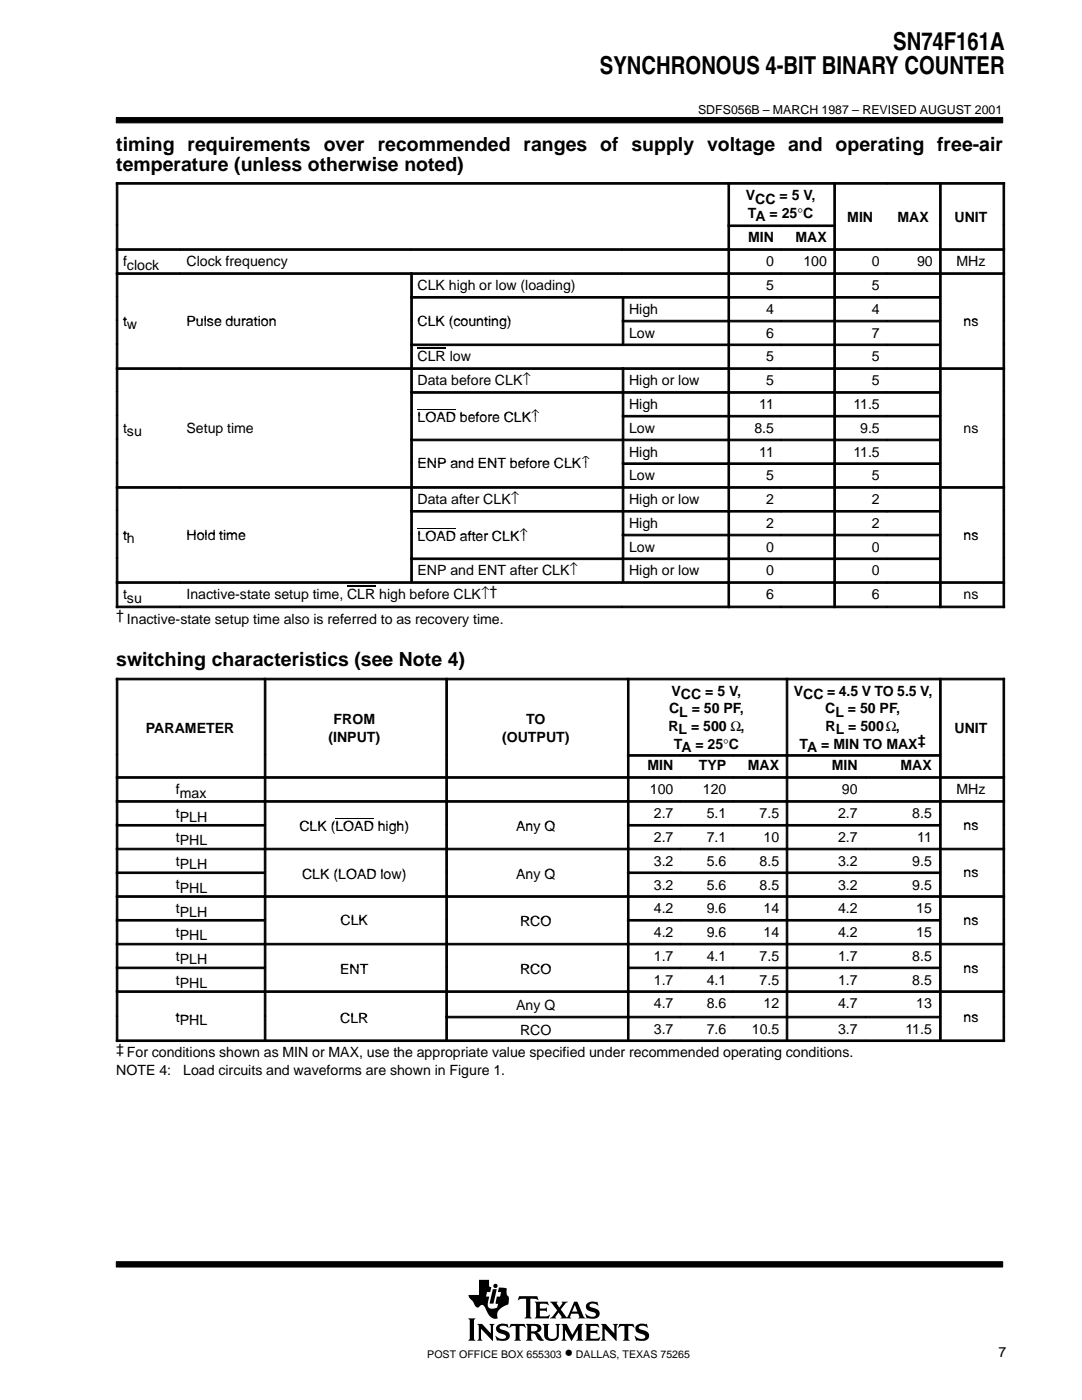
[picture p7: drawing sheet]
<svg xmlns="http://www.w3.org/2000/svg" width="216mm" height="279mm" viewBox="0 0 216 279" stroke-linecap="round" stroke-linejoin="round" font-family="sans-serif">
<g fill="#000" stroke="#000" stroke-width=".2">
<path d="M23.2 23.5h176.9v1h-176.9z" fill-rule="evenodd"/>
<path d="M23.2 251.8h176.9v1.1h-176.9z" fill-rule="evenodd"/>
</g>
<g fill="#000">
<path d="M98.3 257.3h.8l-.6 2.9h-.8z"/>
<path d="M93.4 263.1h1.5l-.3 .4v3.7l.3 .4h-1.5l.3-.4v-3.7z" fill-rule="evenodd"/>
<path d="M95.2 264.2h1l1.7 1.9v-1.5l-.3-.4h1.1l-.3 .4v3l-2.4-2.4v2l.3 .4h-1.1l.3-.6v-2.3z" fill-rule="evenodd"/>
<path d="M95.6 255.4h2v1.3l.4 .2-.2 1h-.6l-.2 .9h.6l-.3 1.2 .1 .7a.9 .9 0 0 0 1.2 .4l.6-.1 .2-.8-.5-.1 .2-1.3h.7l.2-.9h-.7l.3-1 1.5 .2v1.1l.2 .4 .2 .2v.7a.81 .81 0 0 1-.6 1 2.73 2.73 0 0 0-1.7 1.7l.1 .9h-.1a1.81 1.81 0 0 1-2.1-1.5l-.3-.6a.7 .7 0 0 0-.6-.6 .7 .7 0 0 0-.7 .5 1.12 1.12 0 0 1-1.1-1l-.7-.8-.2-.7h2.1z" fill-rule="evenodd"/>
<path d="M99.2 264.6a1.71 1.71 0 0 1 1.7-.4l.2 .1 .1-.1 .3 .8-.6-.3-.8-.1a.41 .41 0 0 0-.4 .5 .41 .41 0 0 0 .5 .3 1.29 1.29 0 0 1 1.5 1.4 1.08 1.08 0 0 1-1.2 .8l-1.1-.1-.2 .1-.4-1 .8 .5 .5 .1 .6-.1 .3-.2a.72 .72 0 0 0-.9-.7 .99 .99 0 0 1-1-.5 .99 .99 0 0 1 .1-1.1z" fill-rule="evenodd"/>
<path d="M101.9 264.2h2.8l.2 .8-.7-.4h-.4l-.1 .2v2.4l.3 .4h-1.4l.3-.4v-2.4l-.1-.2h-.5l-.7 .4z" fill-rule="evenodd"/>
<path d="M103.6 258.7h3.6l.2 .8-.4-.3-1.2 .1v3.5l.3 .3h-1.4l.2-.2 .1-.3v-3.2l-.1-.2h-.8l-.7 .3z" fill-rule="evenodd"/>
<path d="M104.9 264.2h1.9a.9 .9 0 0 1 1 .4 .9 .9 0 0 1 0 1.1l-.7 .2 .5 .4 .9 1.2a1.2 1.2 0 0 1-1.6-1l-.3-.3-.6-.1v1l.3 .5h-1.4l.3-.6v-2.3z" fill-rule="evenodd"/>
<path d="M106.7 259.8h2.6l.1 .7-.5-.3-1.2 .1v.8h1.1l.3-.2v.9l-.4-.2h-1v1l.2 .1h1.2l.5-.3h.1l-.2 .7h-2.8l.3-.5v-2.3z" fill-rule="evenodd"/>
<path d="M108.3 264.2h1.3l-.3 .4v2a.65 .65 0 0 0 .7 .6h.6l.4-.4 .1-2.1-.3-.5h1l-.3 .4v1.8a1.54 1.54 0 0 1-2.4 1l-.5-.7v-2.1z" fill-rule="evenodd"/>
<path d="M112 264.2h1.1l1.1 2.2 1.2-2.2h1l-.3 .4v2.6l.3 .4h-1.4l.3-.4v-1.8l-1.3 2.2-1.3-2.2v1.7l.4 .5h-1.1l.3-.6v-2.3z" fill-rule="evenodd"/>
<path d="M109.7 259.8h1.6l-.2 .3 .5 .8 .6-.8-.1-.3h1.2l-.4 .3-1 1.2 1.2 1.6 1.5-3.1h.6l1.2 2.9 .4 .4-1.4-.1a.22 .22 0 0 0 .2-.1 .22 .22 0 0 0 0-.3l-.2-.4h-1.4l-.2 .7 .2 .2h-2.2l.2-.3-.5-.9-.7 .9 .2 .3h-1.3l.6-.4 .9-1.2z" fill-rule="evenodd"/>
<path d="M117.1 260.2a2.08 2.08 0 0 1 1.9-.3l.2-.2 .1 .9a1.22 1.22 0 0 0-1.7-.1 .82 .82 0 0 0 .9 .6 1.06 1.06 0 0 1 1.2 1.1 1.06 1.06 0 0 1-1.2 1l-1.2-.1-.2 .1-.3-1 .8 .5 .8 .1a.46 .46 0 0 0 .5-.5 .46 .46 0 0 0-.5-.4l-.2-.1a1.11 1.11 0 0 1-1.2-1.5z" fill-rule="evenodd"/>
<path d="M116.7 264.2h2.6l.2 .8-.6-.4-1.1 .1v.9h1.1l.3-.2v.9l-.4-.3h-1v1.1l1.3 .1 .7-.4-.3 .8h-2.8l.3-.4v-2.6z" fill-rule="evenodd"/>
<path d="M119.9 264.2h1l1.7 1.9v-1.5l-.3-.4h1l-.3 .4v3l-2.3-2.4v2l.3 .4h-1.1l.3-.4v-2.6z" fill-rule="evenodd"/>
<path d="M123.6 264.2h2.8l.2 .8-.6-.4h-.5l-.1 .2v2.4l.3 .4h-1.4l.3-.4v-2.4l-.1-.2h-.5l-.7 .4z" fill-rule="evenodd"/>
<path d="M127 264.6a1.74 1.74 0 0 1 1.6-.4l.3 .1 .1-.1 .3 .8h-.1a1.2 1.2 0 0 0-1.7-.1 1.47 1.47 0 0 0 1.3 .7 1.03 1.03 0 0 1 .7 1.2 1.03 1.03 0 0 1-1.2 .8l-1.1-.1-.2 .1-.4-1 .9 .5 .9 .1a.45 .45 0 0 0 .4-.6 .45 .45 0 0 0-.6-.3l-.2-.1a1.11 1.11 0 0 1-1.2-1.4z" fill-rule="evenodd"/>
<circle cx="98.9" cy="256.6" r=".43"/>
</g>
<g fill="#fff">
<path d="M114.7 260.4l.5 1.4h-1z"/>
<path d="M106 264.7l.6-.1a.56 .56 0 0 1 .6 .5 .56 .56 0 0 1-.6 .6h-.6z" fill-rule="evenodd"/>
</g>
<g fill="#000" stroke="#000" stroke-width=".2">
<path d="M23.2 36.4h.3v8.5h-.3z" fill-rule="evenodd"/>
<path d="M23.2 36.4h122v.4h-122z" fill-rule="evenodd"/>
<path d="M145.3 36.4h.3v8.5h-.3z" fill-rule="evenodd"/>
<path d="M145.3 36.4h21.1v.4h-21.1z" fill-rule="evenodd"/>
<path d="M166.4 36.4h.3v8.5h-.3z" fill-rule="evenodd"/>
<path d="M166.4 36.4h10.5v.4h-10.5z" fill-rule="evenodd"/>
<path d="M176.9 36.4h10.6v.4h-10.6z" fill-rule="evenodd"/>
<path d="M187.5 36.4h.3v8.5h-.3z" fill-rule="evenodd"/>
<path d="M187.5 36.4h13v.4h-13z" fill-rule="evenodd"/>
<path d="M200.1 36.4h.4v8.5h-.4z" fill-rule="evenodd"/>
<path d="M23.2 44.9h.3v4.7h-.3z" fill-rule="evenodd"/>
<path d="M23.2 49.6h.3v4.8h-.3z" fill-rule="evenodd"/>
<path d="M23.2 49.6h12.6v.4h-12.6z" fill-rule="evenodd"/>
<path d="M23.2 54.4h.3v4.8h-.3z" fill-rule="evenodd"/>
<path d="M23.2 54.4h12.6v.4h-12.6z" fill-rule="evenodd"/>
<path d="M23.2 59.2h.3v4.7h-.3z" fill-rule="evenodd"/>
<path d="M35.9 49.6h46v.4h-46z" fill-rule="evenodd"/>
<path d="M35.9 54.4h46v.4h-46z" fill-rule="evenodd"/>
<path d="M82 49.6h42.1v.4h-42.1z" fill-rule="evenodd"/>
<path d="M82 54.4h.3v4.8h-.3z" fill-rule="evenodd"/>
<path d="M82 54.4h42.1v.4h-42.1z" fill-rule="evenodd"/>
<path d="M82 59.2h.3v4.7h-.3z" fill-rule="evenodd"/>
<path d="M82 59.2h42.1v.3h-42.1z" fill-rule="evenodd"/>
<path d="M124.2 49.6h21v.4h-21z" fill-rule="evenodd"/>
<path d="M124.2 54.4h21v.4h-21z" fill-rule="evenodd"/>
<path d="M124.2 59.2h.3v4.7h-.3z" fill-rule="evenodd"/>
<path d="M124.2 59.2h21v.3h-21z" fill-rule="evenodd"/>
<path d="M145.3 44.9h.3v4.7h-.3z" fill-rule="evenodd"/>
<path d="M145.3 44.9h10.5v.3h-10.5z" fill-rule="evenodd"/>
<path d="M145.3 49.6h.3v4.8h-.3z" fill-rule="evenodd"/>
<path d="M145.3 49.6h10.5v.4h-10.5z" fill-rule="evenodd"/>
<path d="M145.3 54.4h.3v4.8h-.3z" fill-rule="evenodd"/>
<path d="M145.3 54.4h10.5v.4h-10.5z" fill-rule="evenodd"/>
<path d="M145.3 59.2h.3v4.7h-.3z" fill-rule="evenodd"/>
<path d="M145.3 59.2h10.5v.3h-10.5z" fill-rule="evenodd"/>
<path d="M155.8 44.9h10.6v.3h-10.6z" fill-rule="evenodd"/>
<path d="M155.8 49.6h10.6v.4h-10.6z" fill-rule="evenodd"/>
<path d="M155.8 54.4h10.6v.4h-10.6z" fill-rule="evenodd"/>
<path d="M155.8 59.2h10.6v.3h-10.6z" fill-rule="evenodd"/>
<path d="M166.4 44.9h.3v4.7h-.3z" fill-rule="evenodd"/>
<path d="M166.4 49.6h.3v4.8h-.3z" fill-rule="evenodd"/>
<path d="M166.4 49.6h10.5v.4h-10.5z" fill-rule="evenodd"/>
<path d="M166.4 54.4h.3v4.8h-.3z" fill-rule="evenodd"/>
<path d="M166.4 54.4h10.5v.4h-10.5z" fill-rule="evenodd"/>
<path d="M166.4 59.2h.3v4.7h-.3z" fill-rule="evenodd"/>
<path d="M166.4 59.2h10.5v.3h-10.5z" fill-rule="evenodd"/>
<path d="M176.9 49.6h10.6v.4h-10.6z" fill-rule="evenodd"/>
<path d="M176.9 54.4h10.6v.4h-10.6z" fill-rule="evenodd"/>
<path d="M176.9 59.2h10.6v.3h-10.6z" fill-rule="evenodd"/>
<path d="M187.5 44.9h.3v4.7h-.3z" fill-rule="evenodd"/>
<path d="M187.5 49.6h.3v4.8h-.3z" fill-rule="evenodd"/>
<path d="M187.5 49.6h13v.4h-13z" fill-rule="evenodd"/>
<path d="M187.5 54.4h.3v4.8h-.3z" fill-rule="evenodd"/>
<path d="M187.5 54.4h13v.4h-13z" fill-rule="evenodd"/>
<path d="M187.5 59.2h.3v4.7h-.3z" fill-rule="evenodd"/>
<path d="M200.1 44.9h.4v4.7h-.4z" fill-rule="evenodd"/>
<path d="M200.1 49.6h.4v4.8h-.4z" fill-rule="evenodd"/>
<path d="M200.1 54.4h.4v4.8h-.4z" fill-rule="evenodd"/>
<path d="M200.1 59.2h.4v4.7h-.4z" fill-rule="evenodd"/>
<path d="M23.2 63.9h.3v4.7h-.3z" fill-rule="evenodd"/>
<path d="M23.2 68.7h.3v4.7h-.3z" fill-rule="evenodd"/>
<path d="M23.2 73.4h.3v4.7h-.3z" fill-rule="evenodd"/>
<path d="M23.2 73.4h12.6v.3h-12.6z" fill-rule="evenodd"/>
<path d="M23.2 78.2h.3v4.7h-.3z" fill-rule="evenodd"/>
<path d="M35.9 73.4h46v.3h-46z" fill-rule="evenodd"/>
<path d="M82 63.9h.3v4.7h-.3z" fill-rule="evenodd"/>
<path d="M82 68.7h.3v4.7h-.3z" fill-rule="evenodd"/>
<path d="M82 68.7h42.1v.3h-42.1z" fill-rule="evenodd"/>
<path d="M82 73.4h.3v4.7h-.3z" fill-rule="evenodd"/>
<path d="M82 73.4h42.1v.3h-42.1z" fill-rule="evenodd"/>
<path d="M82 78.2h.3v4.7h-.3z" fill-rule="evenodd"/>
<path d="M82 78.2h42.1v.3h-42.1z" fill-rule="evenodd"/>
<path d="M124.2 63.9h.3v4.7h-.3z" fill-rule="evenodd"/>
<path d="M124.2 63.9h21v.3h-21z" fill-rule="evenodd"/>
<path d="M124.2 68.7h21v.3h-21z" fill-rule="evenodd"/>
<path d="M124.2 73.4h.3v4.7h-.3z" fill-rule="evenodd"/>
<path d="M124.2 73.4h21v.3h-21z" fill-rule="evenodd"/>
<path d="M124.2 78.2h.3v4.7h-.3z" fill-rule="evenodd"/>
<path d="M124.2 78.2h21v.3h-21z" fill-rule="evenodd"/>
<path d="M145.3 63.9h.3v4.7h-.3z" fill-rule="evenodd"/>
<path d="M145.3 63.9h10.5v.3h-10.5z" fill-rule="evenodd"/>
<path d="M145.3 68.7h.3v4.7h-.3z" fill-rule="evenodd"/>
<path d="M145.3 68.7h10.5v.3h-10.5z" fill-rule="evenodd"/>
<path d="M145.3 73.4h.3v4.7h-.3z" fill-rule="evenodd"/>
<path d="M145.3 73.4h10.5v.3h-10.5z" fill-rule="evenodd"/>
<path d="M145.3 78.2h.3v4.7h-.3z" fill-rule="evenodd"/>
<path d="M145.3 78.2h10.5v.3h-10.5z" fill-rule="evenodd"/>
<path d="M155.8 63.9h10.6v.3h-10.6z" fill-rule="evenodd"/>
<path d="M155.8 68.7h10.6v.3h-10.6z" fill-rule="evenodd"/>
<path d="M155.8 73.4h10.6v.3h-10.6z" fill-rule="evenodd"/>
<path d="M155.8 78.2h10.6v.3h-10.6z" fill-rule="evenodd"/>
<path d="M166.4 63.9h.3v4.7h-.3z" fill-rule="evenodd"/>
<path d="M166.4 63.9h10.5v.3h-10.5z" fill-rule="evenodd"/>
<path d="M166.4 68.7h.3v4.7h-.3z" fill-rule="evenodd"/>
<path d="M166.4 68.7h10.5v.3h-10.5z" fill-rule="evenodd"/>
<path d="M166.4 73.4h.3v4.7h-.3z" fill-rule="evenodd"/>
<path d="M166.4 73.4h10.5v.3h-10.5z" fill-rule="evenodd"/>
<path d="M166.4 78.2h.3v4.7h-.3z" fill-rule="evenodd"/>
<path d="M166.4 78.2h10.5v.3h-10.5z" fill-rule="evenodd"/>
<path d="M176.9 63.9h10.6v.3h-10.6z" fill-rule="evenodd"/>
<path d="M176.9 68.7h10.6v.3h-10.6z" fill-rule="evenodd"/>
<path d="M176.9 73.4h10.6v.3h-10.6z" fill-rule="evenodd"/>
<path d="M176.9 78.2h10.6v.3h-10.6z" fill-rule="evenodd"/>
<path d="M187.5 63.9h.3v4.7h-.3z" fill-rule="evenodd"/>
<path d="M187.5 68.7h.3v4.7h-.3z" fill-rule="evenodd"/>
<path d="M187.5 73.4h.3v4.7h-.3z" fill-rule="evenodd"/>
<path d="M187.5 73.4h13v.3h-13z" fill-rule="evenodd"/>
<path d="M187.5 78.2h.3v4.7h-.3z" fill-rule="evenodd"/>
<path d="M200.1 63.9h.4v4.7h-.4z" fill-rule="evenodd"/>
<path d="M200.1 68.7h.4v4.7h-.4z" fill-rule="evenodd"/>
<path d="M200.1 73.4h.4v4.7h-.4z" fill-rule="evenodd"/>
<path d="M200.1 78.2h.4v4.7h-.4z" fill-rule="evenodd"/>
<path d="M23.2 82.9h.3v4.7h-.3z" fill-rule="evenodd"/>
<path d="M23.2 87.6h.3v4.8h-.3z" fill-rule="evenodd"/>
<path d="M23.2 92.4h.3v4.7h-.3z" fill-rule="evenodd"/>
<path d="M23.2 97.1h.3v4.8h-.3z" fill-rule="evenodd"/>
<path d="M23.2 97.1h12.6v.3h-12.6z" fill-rule="evenodd"/>
<path d="M35.9 97.1h46v.3h-46z" fill-rule="evenodd"/>
<path d="M82 82.9h.3v4.7h-.3z" fill-rule="evenodd"/>
<path d="M82 87.6h.3v4.8h-.3z" fill-rule="evenodd"/>
<path d="M82 87.6h42.1v.4h-42.1z" fill-rule="evenodd"/>
<path d="M82 92.4h.3v4.7h-.3z" fill-rule="evenodd"/>
<path d="M82 97.1h.3v4.8h-.3z" fill-rule="evenodd"/>
<path d="M82 97.1h42.1v.3h-42.1z" fill-rule="evenodd"/>
<path d="M124.2 82.9h.3v4.7h-.3z" fill-rule="evenodd"/>
<path d="M124.2 82.9h21v.3h-21z" fill-rule="evenodd"/>
<path d="M124.2 87.6h.3v4.8h-.3z" fill-rule="evenodd"/>
<path d="M124.2 87.6h21v.4h-21z" fill-rule="evenodd"/>
<path d="M124.2 92.4h.3v4.7h-.3z" fill-rule="evenodd"/>
<path d="M124.2 92.4h21v.3h-21z" fill-rule="evenodd"/>
<path d="M124.2 97.1h.3v4.8h-.3z" fill-rule="evenodd"/>
<path d="M124.2 97.1h21v.3h-21z" fill-rule="evenodd"/>
<path d="M145.3 82.9h.3v4.7h-.3z" fill-rule="evenodd"/>
<path d="M145.3 82.9h10.5v.3h-10.5z" fill-rule="evenodd"/>
<path d="M145.3 87.6h.3v4.8h-.3z" fill-rule="evenodd"/>
<path d="M145.3 87.6h10.5v.4h-10.5z" fill-rule="evenodd"/>
<path d="M145.3 92.4h.3v4.7h-.3z" fill-rule="evenodd"/>
<path d="M145.3 92.4h10.5v.3h-10.5z" fill-rule="evenodd"/>
<path d="M145.3 97.1h.3v4.8h-.3z" fill-rule="evenodd"/>
<path d="M145.3 97.1h10.5v.3h-10.5z" fill-rule="evenodd"/>
<path d="M155.8 82.9h10.6v.3h-10.6z" fill-rule="evenodd"/>
<path d="M155.8 87.6h10.6v.4h-10.6z" fill-rule="evenodd"/>
<path d="M155.8 92.4h10.6v.3h-10.6z" fill-rule="evenodd"/>
<path d="M155.8 97.1h10.6v.3h-10.6z" fill-rule="evenodd"/>
<path d="M166.4 82.9h.3v4.7h-.3z" fill-rule="evenodd"/>
<path d="M166.4 82.9h10.5v.3h-10.5z" fill-rule="evenodd"/>
<path d="M166.4 87.6h.3v4.8h-.3z" fill-rule="evenodd"/>
<path d="M166.4 87.6h10.5v.4h-10.5z" fill-rule="evenodd"/>
<path d="M166.4 92.4h.3v4.7h-.3z" fill-rule="evenodd"/>
<path d="M166.4 92.4h10.5v.3h-10.5z" fill-rule="evenodd"/>
<path d="M166.4 97.1h.3v4.8h-.3z" fill-rule="evenodd"/>
<path d="M166.4 97.1h10.5v.3h-10.5z" fill-rule="evenodd"/>
<path d="M176.9 82.9h10.6v.3h-10.6z" fill-rule="evenodd"/>
<path d="M176.9 87.6h10.6v.4h-10.6z" fill-rule="evenodd"/>
<path d="M176.9 92.4h10.6v.3h-10.6z" fill-rule="evenodd"/>
<path d="M176.9 97.1h10.6v.3h-10.6z" fill-rule="evenodd"/>
<path d="M187.5 82.9h.3v4.7h-.3z" fill-rule="evenodd"/>
<path d="M187.5 87.6h.3v4.8h-.3z" fill-rule="evenodd"/>
<path d="M187.5 92.4h.3v4.7h-.3z" fill-rule="evenodd"/>
<path d="M187.5 97.1h.3v4.8h-.3z" fill-rule="evenodd"/>
<path d="M187.5 97.1h13v.3h-13z" fill-rule="evenodd"/>
<path d="M200.1 82.9h.4v4.7h-.4z" fill-rule="evenodd"/>
<path d="M200.1 87.6h.4v4.8h-.4z" fill-rule="evenodd"/>
<path d="M200.1 92.4h.4v4.7h-.4z" fill-rule="evenodd"/>
<path d="M200.1 97.1h.4v4.8h-.4z" fill-rule="evenodd"/>
<path d="M23.2 101.9h.3v4.7h-.3z" fill-rule="evenodd"/>
<path d="M23.2 106.6h.3v4.7h-.3z" fill-rule="evenodd"/>
<path d="M23.2 111.4h.3v4.7h-.3z" fill-rule="evenodd"/>
<path d="M23.2 116.1h.3v5.2h-.3z" fill-rule="evenodd"/>
<path d="M23.2 116.1h12.6v.3h-12.6z" fill-rule="evenodd"/>
<path d="M35.9 116.1h88.2v.3h-88.2z" fill-rule="evenodd"/>
<path d="M82 101.9h.3v4.7h-.3z" fill-rule="evenodd"/>
<path d="M82 101.9h42.1v.3h-42.1z" fill-rule="evenodd"/>
<path d="M82 106.6h.3v4.7h-.3z" fill-rule="evenodd"/>
<path d="M82 111.4h.3v4.7h-.3z" fill-rule="evenodd"/>
<path d="M82 111.4h42.1v.3h-42.1z" fill-rule="evenodd"/>
<path d="M124.2 101.9h.3v4.7h-.3z" fill-rule="evenodd"/>
<path d="M124.2 101.9h21v.3h-21z" fill-rule="evenodd"/>
<path d="M124.2 106.6h.3v4.7h-.3z" fill-rule="evenodd"/>
<path d="M124.2 106.6h21v.3h-21z" fill-rule="evenodd"/>
<path d="M124.2 111.4h.3v4.7h-.3z" fill-rule="evenodd"/>
<path d="M124.2 111.4h21v.3h-21z" fill-rule="evenodd"/>
<path d="M124.2 116.1h21v.3h-21z" fill-rule="evenodd"/>
<path d="M145.3 101.9h.3v4.7h-.3z" fill-rule="evenodd"/>
<path d="M145.3 101.9h10.5v.3h-10.5z" fill-rule="evenodd"/>
<path d="M145.3 106.6h.3v4.7h-.3z" fill-rule="evenodd"/>
<path d="M145.3 106.6h10.5v.3h-10.5z" fill-rule="evenodd"/>
<path d="M145.3 111.4h.3v4.7h-.3z" fill-rule="evenodd"/>
<path d="M145.3 111.4h10.5v.3h-10.5z" fill-rule="evenodd"/>
<path d="M145.3 116.1h.3v5.2h-.3z" fill-rule="evenodd"/>
<path d="M145.3 116.1h10.5v.3h-10.5z" fill-rule="evenodd"/>
<path d="M155.8 101.9h10.6v.3h-10.6z" fill-rule="evenodd"/>
<path d="M155.8 106.6h10.6v.3h-10.6z" fill-rule="evenodd"/>
<path d="M155.8 111.4h10.6v.3h-10.6z" fill-rule="evenodd"/>
<path d="M155.8 116.1h10.6v.3h-10.6z" fill-rule="evenodd"/>
<path d="M166.4 101.9h.3v4.7h-.3z" fill-rule="evenodd"/>
<path d="M166.4 101.9h10.5v.3h-10.5z" fill-rule="evenodd"/>
<path d="M166.4 106.6h.3v4.7h-.3z" fill-rule="evenodd"/>
<path d="M166.4 106.6h10.5v.3h-10.5z" fill-rule="evenodd"/>
<path d="M166.4 111.4h.3v4.7h-.3z" fill-rule="evenodd"/>
<path d="M166.4 111.4h10.5v.3h-10.5z" fill-rule="evenodd"/>
<path d="M166.4 116.1h.3v5.2h-.3z" fill-rule="evenodd"/>
<path d="M166.4 116.1h10.5v.3h-10.5z" fill-rule="evenodd"/>
<path d="M176.9 101.9h10.6v.3h-10.6z" fill-rule="evenodd"/>
<path d="M176.9 106.6h10.6v.3h-10.6z" fill-rule="evenodd"/>
<path d="M176.9 111.4h10.6v.3h-10.6z" fill-rule="evenodd"/>
<path d="M176.9 116.1h10.6v.3h-10.6z" fill-rule="evenodd"/>
<path d="M187.5 101.9h.3v4.7h-.3z" fill-rule="evenodd"/>
<path d="M187.5 106.6h.3v4.7h-.3z" fill-rule="evenodd"/>
<path d="M187.5 111.4h.3v4.7h-.3z" fill-rule="evenodd"/>
<path d="M187.5 116.1h.3v5.2h-.3z" fill-rule="evenodd"/>
<path d="M187.5 116.1h13v.3h-13z" fill-rule="evenodd"/>
<path d="M200.1 101.9h.4v4.7h-.4z" fill-rule="evenodd"/>
<path d="M200.1 106.6h.4v4.7h-.4z" fill-rule="evenodd"/>
<path d="M200.1 111.4h.4v4.7h-.4z" fill-rule="evenodd"/>
<path d="M200.1 116.1h.4v5.2h-.4z" fill-rule="evenodd"/>
<path d="M23.2 121h12.6v.3h-12.6z" fill-rule="evenodd"/>
<path d="M23.2 135.4h.3v15.2h-.3z" fill-rule="evenodd"/>
<path d="M23.2 135.4h29.5v.3h-29.5z" fill-rule="evenodd"/>
<path d="M35.9 121h88.2v.3h-88.2z" fill-rule="evenodd"/>
<path d="M52.7 135.4h.4v15.2h-.4z" fill-rule="evenodd"/>
<path d="M52.7 135.4h36.2v.3h-36.2z" fill-rule="evenodd"/>
<path d="M89 135.4h.3v15.2h-.3z" fill-rule="evenodd"/>
<path d="M89 135.4h36.2v.3h-36.2z" fill-rule="evenodd"/>
<path d="M124.2 121h21v.3h-21z" fill-rule="evenodd"/>
<path d="M125.2 135.4h.3v15.2h-.3z" fill-rule="evenodd"/>
<path d="M125.2 135.4h31.7v.3h-31.7z" fill-rule="evenodd"/>
<path d="M145.3 121h10.5v.3h-10.5z" fill-rule="evenodd"/>
<path d="M155.8 121h10.6v.3h-10.6z" fill-rule="evenodd"/>
<path d="M156.9 135.4h.3v15.2h-.3z" fill-rule="evenodd"/>
<path d="M156.9 135.4h30.6v.3h-30.6z" fill-rule="evenodd"/>
<path d="M166.4 121h10.5v.3h-10.5z" fill-rule="evenodd"/>
<path d="M176.9 121h10.6v.3h-10.6z" fill-rule="evenodd"/>
<path d="M187.5 121h13v.3h-13z" fill-rule="evenodd"/>
<path d="M187.5 135.4h.3v15.2h-.3z" fill-rule="evenodd"/>
<path d="M187.5 135.4h13v.3h-13z" fill-rule="evenodd"/>
<path d="M200.1 135.4h.4v15.2h-.4z" fill-rule="evenodd"/>
<path d="M23.2 150.6h.3v4.4h-.3z" fill-rule="evenodd"/>
<path d="M23.2 155h.3v4.8h-.3z" fill-rule="evenodd"/>
<path d="M23.2 155h29.5v.3h-29.5z" fill-rule="evenodd"/>
<path d="M23.2 159.8h.3v4.7h-.3z" fill-rule="evenodd"/>
<path d="M23.2 159.8h29.5v.3h-29.5z" fill-rule="evenodd"/>
<path d="M52.7 150.6h.4v4.4h-.4z" fill-rule="evenodd"/>
<path d="M52.7 155h.4v4.8h-.4z" fill-rule="evenodd"/>
<path d="M52.7 155h36.2v.3h-36.2z" fill-rule="evenodd"/>
<path d="M52.7 159.8h.4v4.7h-.4z" fill-rule="evenodd"/>
<path d="M52.7 159.8h36.2v.3h-36.2z" fill-rule="evenodd"/>
<path d="M89 150.6h.3v4.4h-.3z" fill-rule="evenodd"/>
<path d="M89 155h.3v4.8h-.3z" fill-rule="evenodd"/>
<path d="M89 155h36.2v.3h-36.2z" fill-rule="evenodd"/>
<path d="M89 159.8h.3v4.7h-.3z" fill-rule="evenodd"/>
<path d="M89 159.8h36.2v.3h-36.2z" fill-rule="evenodd"/>
<path d="M125.2 150.6h.3v4.4h-.3z" fill-rule="evenodd"/>
<path d="M125.2 150.6h10.5v.3h-10.5z" fill-rule="evenodd"/>
<path d="M125.2 155h.3v4.8h-.3z" fill-rule="evenodd"/>
<path d="M125.2 155h10.5v.3h-10.5z" fill-rule="evenodd"/>
<path d="M125.2 159.8h.3v4.7h-.3z" fill-rule="evenodd"/>
<path d="M125.2 159.8h10.5v.3h-10.5z" fill-rule="evenodd"/>
<path d="M135.8 150.6h10.5v.3h-10.5z" fill-rule="evenodd"/>
<path d="M135.8 155h10.5v.3h-10.5z" fill-rule="evenodd"/>
<path d="M135.8 159.8h10.5v.3h-10.5z" fill-rule="evenodd"/>
<path d="M146.3 150.6h10.6v.3h-10.6z" fill-rule="evenodd"/>
<path d="M146.3 155h10.6v.3h-10.6z" fill-rule="evenodd"/>
<path d="M146.3 159.8h10.6v.3h-10.6z" fill-rule="evenodd"/>
<path d="M156.9 150.6h.3v4.4h-.3z" fill-rule="evenodd"/>
<path d="M156.9 150.6h15.8v.3h-15.8z" fill-rule="evenodd"/>
<path d="M156.9 155h.3v4.8h-.3z" fill-rule="evenodd"/>
<path d="M156.9 155h15.8v.3h-15.8z" fill-rule="evenodd"/>
<path d="M156.9 159.8h.3v4.7h-.3z" fill-rule="evenodd"/>
<path d="M156.9 159.8h15.8v.3h-15.8z" fill-rule="evenodd"/>
<path d="M172.7 150.6h14.8v.3h-14.8z" fill-rule="evenodd"/>
<path d="M172.7 155h14.8v.3h-14.8z" fill-rule="evenodd"/>
<path d="M172.7 159.8h14.8v.3h-14.8z" fill-rule="evenodd"/>
<path d="M187.5 150.6h.3v4.4h-.3z" fill-rule="evenodd"/>
<path d="M187.5 155h.3v4.8h-.3z" fill-rule="evenodd"/>
<path d="M187.5 155h13v.3h-13z" fill-rule="evenodd"/>
<path d="M187.5 159.8h.3v4.7h-.3z" fill-rule="evenodd"/>
<path d="M187.5 159.8h13v.3h-13z" fill-rule="evenodd"/>
<path d="M200.1 150.6h.4v4.4h-.4z" fill-rule="evenodd"/>
<path d="M200.1 155h.4v4.8h-.4z" fill-rule="evenodd"/>
<path d="M200.1 159.8h.4v4.7h-.4z" fill-rule="evenodd"/>
<path d="M23.2 164.5h.3v4.8h-.3z" fill-rule="evenodd"/>
<path d="M23.2 164.5h29.5v.4h-29.5z" fill-rule="evenodd"/>
<path d="M23.2 169.3h.3v4.7h-.3z" fill-rule="evenodd"/>
<path d="M23.2 169.3h29.5v.3h-29.5z" fill-rule="evenodd"/>
<path d="M23.2 174h.3v4.7h-.3z" fill-rule="evenodd"/>
<path d="M23.2 174h29.5v.3h-29.5z" fill-rule="evenodd"/>
<path d="M23.2 178.8h.3v4.7h-.3z" fill-rule="evenodd"/>
<path d="M23.2 178.8h29.5v.3h-29.5z" fill-rule="evenodd"/>
<path d="M52.7 164.5h.4v4.8h-.4z" fill-rule="evenodd"/>
<path d="M52.7 169.3h.4v4.7h-.4z" fill-rule="evenodd"/>
<path d="M52.7 169.3h36.2v.3h-36.2z" fill-rule="evenodd"/>
<path d="M52.7 174h.4v4.7h-.4z" fill-rule="evenodd"/>
<path d="M52.7 178.8h.4v4.7h-.4z" fill-rule="evenodd"/>
<path d="M52.7 178.8h36.2v.3h-36.2z" fill-rule="evenodd"/>
<path d="M89 164.5h.3v4.8h-.3z" fill-rule="evenodd"/>
<path d="M89 169.3h.3v4.7h-.3z" fill-rule="evenodd"/>
<path d="M89 169.3h36.2v.3h-36.2z" fill-rule="evenodd"/>
<path d="M89 174h.3v4.7h-.3z" fill-rule="evenodd"/>
<path d="M89 178.8h.3v4.7h-.3z" fill-rule="evenodd"/>
<path d="M89 178.8h36.2v.3h-36.2z" fill-rule="evenodd"/>
<path d="M125.2 164.5h.3v4.8h-.3z" fill-rule="evenodd"/>
<path d="M125.2 164.5h10.5v.4h-10.5z" fill-rule="evenodd"/>
<path d="M125.2 169.3h.3v4.7h-.3z" fill-rule="evenodd"/>
<path d="M125.2 169.3h10.5v.3h-10.5z" fill-rule="evenodd"/>
<path d="M125.2 174h.3v4.7h-.3z" fill-rule="evenodd"/>
<path d="M125.2 174h10.5v.3h-10.5z" fill-rule="evenodd"/>
<path d="M125.2 178.8h.3v4.7h-.3z" fill-rule="evenodd"/>
<path d="M125.2 178.8h10.5v.3h-10.5z" fill-rule="evenodd"/>
<path d="M135.8 164.5h10.5v.4h-10.5z" fill-rule="evenodd"/>
<path d="M135.8 169.3h10.5v.3h-10.5z" fill-rule="evenodd"/>
<path d="M135.8 174h10.5v.3h-10.5z" fill-rule="evenodd"/>
<path d="M135.8 178.8h10.5v.3h-10.5z" fill-rule="evenodd"/>
<path d="M146.3 164.5h10.6v.4h-10.6z" fill-rule="evenodd"/>
<path d="M146.3 169.3h10.6v.3h-10.6z" fill-rule="evenodd"/>
<path d="M146.3 174h10.6v.3h-10.6z" fill-rule="evenodd"/>
<path d="M146.3 178.8h10.6v.3h-10.6z" fill-rule="evenodd"/>
<path d="M156.9 164.5h.3v4.8h-.3z" fill-rule="evenodd"/>
<path d="M156.9 164.5h15.8v.4h-15.8z" fill-rule="evenodd"/>
<path d="M156.9 169.3h.3v4.7h-.3z" fill-rule="evenodd"/>
<path d="M156.9 169.3h15.8v.3h-15.8z" fill-rule="evenodd"/>
<path d="M156.9 174h.3v4.7h-.3z" fill-rule="evenodd"/>
<path d="M156.9 174h15.8v.3h-15.8z" fill-rule="evenodd"/>
<path d="M156.9 178.8h.3v4.7h-.3z" fill-rule="evenodd"/>
<path d="M156.9 178.8h15.8v.3h-15.8z" fill-rule="evenodd"/>
<path d="M172.7 164.5h14.8v.4h-14.8z" fill-rule="evenodd"/>
<path d="M172.7 169.3h14.8v.3h-14.8z" fill-rule="evenodd"/>
<path d="M172.7 174h14.8v.3h-14.8z" fill-rule="evenodd"/>
<path d="M172.7 178.8h14.8v.3h-14.8z" fill-rule="evenodd"/>
<path d="M187.5 164.5h.3v4.8h-.3z" fill-rule="evenodd"/>
<path d="M187.5 169.3h.3v4.7h-.3z" fill-rule="evenodd"/>
<path d="M187.5 169.3h13v.3h-13z" fill-rule="evenodd"/>
<path d="M187.5 174h.3v4.7h-.3z" fill-rule="evenodd"/>
<path d="M187.5 178.8h.3v4.7h-.3z" fill-rule="evenodd"/>
<path d="M187.5 178.8h13v.3h-13z" fill-rule="evenodd"/>
<path d="M200.1 164.5h.4v4.8h-.4z" fill-rule="evenodd"/>
<path d="M200.1 169.3h.4v4.7h-.4z" fill-rule="evenodd"/>
<path d="M200.1 174h.4v4.7h-.4z" fill-rule="evenodd"/>
<path d="M200.1 178.8h.4v4.7h-.4z" fill-rule="evenodd"/>
<path d="M23.2 183.5h.3v4.7h-.3z" fill-rule="evenodd"/>
<path d="M23.2 183.5h29.5v.3h-29.5z" fill-rule="evenodd"/>
<path d="M23.2 188.3h.3v4.7h-.3z" fill-rule="evenodd"/>
<path d="M23.2 188.3h29.5v.3h-29.5z" fill-rule="evenodd"/>
<path d="M23.2 193h.3v4.7h-.3z" fill-rule="evenodd"/>
<path d="M23.2 193h29.5v.3h-29.5z" fill-rule="evenodd"/>
<path d="M23.2 197.7h.3v5.1h-.3z" fill-rule="evenodd"/>
<path d="M23.2 197.7h29.5v.4h-29.5z" fill-rule="evenodd"/>
<path d="M52.7 183.5h.4v4.7h-.4z" fill-rule="evenodd"/>
<path d="M52.7 188.3h.4v4.7h-.4z" fill-rule="evenodd"/>
<path d="M52.7 188.3h36.2v.3h-36.2z" fill-rule="evenodd"/>
<path d="M52.7 193h.4v4.7h-.4z" fill-rule="evenodd"/>
<path d="M52.7 197.7h.4v5.1h-.4z" fill-rule="evenodd"/>
<path d="M52.7 197.7h36.2v.4h-36.2z" fill-rule="evenodd"/>
<path d="M89 183.5h.3v4.7h-.3z" fill-rule="evenodd"/>
<path d="M89 188.3h.3v4.7h-.3z" fill-rule="evenodd"/>
<path d="M89 188.3h36.2v.3h-36.2z" fill-rule="evenodd"/>
<path d="M89 193h.3v4.7h-.3z" fill-rule="evenodd"/>
<path d="M89 197.7h.3v5.1h-.3z" fill-rule="evenodd"/>
<path d="M89 197.7h36.2v.4h-36.2z" fill-rule="evenodd"/>
<path d="M125.2 183.5h.3v4.7h-.3z" fill-rule="evenodd"/>
<path d="M125.2 183.5h10.5v.3h-10.5z" fill-rule="evenodd"/>
<path d="M125.2 188.3h.3v4.7h-.3z" fill-rule="evenodd"/>
<path d="M125.2 188.3h10.5v.3h-10.5z" fill-rule="evenodd"/>
<path d="M125.2 193h.3v4.7h-.3z" fill-rule="evenodd"/>
<path d="M125.2 193h10.5v.3h-10.5z" fill-rule="evenodd"/>
<path d="M125.2 197.7h.3v5.1h-.3z" fill-rule="evenodd"/>
<path d="M125.2 197.7h10.5v.4h-10.5z" fill-rule="evenodd"/>
<path d="M135.8 183.5h10.5v.3h-10.5z" fill-rule="evenodd"/>
<path d="M135.8 188.3h10.5v.3h-10.5z" fill-rule="evenodd"/>
<path d="M135.8 193h10.5v.3h-10.5z" fill-rule="evenodd"/>
<path d="M135.8 197.7h10.5v.4h-10.5z" fill-rule="evenodd"/>
<path d="M146.3 183.5h10.6v.3h-10.6z" fill-rule="evenodd"/>
<path d="M146.3 188.3h10.6v.3h-10.6z" fill-rule="evenodd"/>
<path d="M146.3 193h10.6v.3h-10.6z" fill-rule="evenodd"/>
<path d="M146.3 197.7h10.6v.4h-10.6z" fill-rule="evenodd"/>
<path d="M156.9 183.5h.3v4.7h-.3z" fill-rule="evenodd"/>
<path d="M156.9 183.5h15.8v.3h-15.8z" fill-rule="evenodd"/>
<path d="M156.9 188.3h.3v4.7h-.3z" fill-rule="evenodd"/>
<path d="M156.9 188.3h15.8v.3h-15.8z" fill-rule="evenodd"/>
<path d="M156.9 193h.3v4.7h-.3z" fill-rule="evenodd"/>
<path d="M156.9 193h15.8v.3h-15.8z" fill-rule="evenodd"/>
<path d="M156.9 197.7h.3v5.1h-.3z" fill-rule="evenodd"/>
<path d="M156.9 197.7h15.8v.4h-15.8z" fill-rule="evenodd"/>
<path d="M172.7 183.5h14.8v.3h-14.8z" fill-rule="evenodd"/>
<path d="M172.7 188.3h14.8v.3h-14.8z" fill-rule="evenodd"/>
<path d="M172.7 193h14.8v.3h-14.8z" fill-rule="evenodd"/>
<path d="M172.7 197.7h14.8v.4h-14.8z" fill-rule="evenodd"/>
<path d="M187.5 183.5h.3v4.7h-.3z" fill-rule="evenodd"/>
<path d="M187.5 188.3h.3v4.7h-.3z" fill-rule="evenodd"/>
<path d="M187.5 188.3h13v.3h-13z" fill-rule="evenodd"/>
<path d="M187.5 193h.3v4.7h-.3z" fill-rule="evenodd"/>
<path d="M187.5 197.7h.3v5.1h-.3z" fill-rule="evenodd"/>
<path d="M187.5 197.7h13v.4h-13z" fill-rule="evenodd"/>
<path d="M200.1 183.5h.4v4.7h-.4z" fill-rule="evenodd"/>
<path d="M200.1 188.3h.4v4.7h-.4z" fill-rule="evenodd"/>
<path d="M200.1 193h.4v4.7h-.4z" fill-rule="evenodd"/>
<path d="M200.1 197.7h.4v5.1h-.4z" fill-rule="evenodd"/>
<path d="M23.2 202.8h.3v5.1h-.3z" fill-rule="evenodd"/>
<path d="M23.2 207.5h29.5v.4h-29.5z" fill-rule="evenodd"/>
<path d="M52.7 202.8h.4v5.1h-.4z" fill-rule="evenodd"/>
<path d="M52.7 207.5h36.2v.4h-36.2z" fill-rule="evenodd"/>
<path d="M89 202.8h.3v5.1h-.3z" fill-rule="evenodd"/>
<path d="M89 202.8h36.2v.3h-36.2z" fill-rule="evenodd"/>
<path d="M89 207.5h36.2v.4h-36.2z" fill-rule="evenodd"/>
<path d="M125.2 202.8h.3v5.1h-.3z" fill-rule="evenodd"/>
<path d="M125.2 202.8h10.5v.3h-10.5z" fill-rule="evenodd"/>
<path d="M125.2 207.5h10.5v.4h-10.5z" fill-rule="evenodd"/>
<path d="M135.8 202.8h10.5v.3h-10.5z" fill-rule="evenodd"/>
<path d="M135.8 207.5h10.5v.4h-10.5z" fill-rule="evenodd"/>
<path d="M146.3 202.8h10.6v.3h-10.6z" fill-rule="evenodd"/>
<path d="M146.3 207.5h10.6v.4h-10.6z" fill-rule="evenodd"/>
<path d="M156.9 202.8h.3v5.1h-.3z" fill-rule="evenodd"/>
<path d="M156.9 202.8h15.8v.3h-15.8z" fill-rule="evenodd"/>
<path d="M156.9 207.5h15.8v.4h-15.8z" fill-rule="evenodd"/>
<path d="M172.7 202.8h14.8v.3h-14.8z" fill-rule="evenodd"/>
<path d="M172.7 207.5h14.8v.4h-14.8z" fill-rule="evenodd"/>
<path d="M187.5 202.8h.3v5.1h-.3z" fill-rule="evenodd"/>
<path d="M187.5 207.5h13v.4h-13z" fill-rule="evenodd"/>
<path d="M200.1 202.8h.4v5.1h-.4z" fill-rule="evenodd"/>
</g>
<path d="M83.3 69.5h5.7M69.3 116.9h5.6" fill="none" stroke="#000" stroke-width=".36"/>
<path d="M83.3 81.7h7.7M83.3 105.4h7.7M66.9 163.3h7.7M67.5 172.8h7.7" fill="none" stroke="#000" stroke-width=".2"/>
<g font-size="4.9">
<text x="178.2" y="9.9">SN74F161A</text>
<text x="119.7" y="14.8">SYNCHRONOUS 4-BIT BINARY COUNTER</text>
</g>
<g font-size="3.9">
<text x="23.2" y="30.2">timing requirements over recommended ranges of supply voltage and operating free-air</text>
<text x="23.2" y="34.1">temperature (unless otherwise noted)</text>
<text x="23.2" y="133">switching characteristics (see Note 4)</text>
</g>
<text font-size="3.5" x="112.7" y="271">•</text>
<g font-size="2.8">
<text x="148.8" y="39.9">VCC = 5 V,</text>
<text x="149.2" y="43.4">TA = 25°C</text>
<text x="169.1" y="44.3">MIN</text>
<text x="179.1" y="44.3">MAX</text>
<text x="190.5" y="44.3">UNIT</text>
<text x="24.6" y="53.2">fclock</text>
<text x="37.2" y="53.2">Clock frequency</text>
<text x="149.3" y="48.4">MIN</text>
<text x="152.9" y="53.2">0</text>
<text x="158.7" y="48.4">MAX</text>
<text x="160.3" y="53.2">100</text>
<text x="174" y="53.2">0</text>
<text x="183" y="53.2">90</text>
<text x="190.9" y="53.2">MHz</text>
<text x="83.3" y="57.9">CLK high or low (loading)</text>
<text x="152.9" y="57.9">5</text>
<text x="174" y="57.9">5</text>
<text x="24.6" y="65">tw</text>
<text x="24.6" y="65">t</text>
<text x="37.2" y="65">Pulse duration</text>
<text x="83.3" y="65">CLK (counting)</text>
<text x="125.5" y="62.7">High</text>
<text x="152.9" y="62.7">4</text>
<text x="174" y="62.7">4</text>
<text x="192.3" y="65">ns</text>
<text x="125.5" y="67.4">Low</text>
<text x="152.9" y="67.4">6</text>
<text x="174" y="67.4">7</text>
<text x="83.3" y="72.1">CLR low</text>
<text x="83.3" y="76.9">Data before CLK↑</text>
<text x="125.5" y="76.9">High or low</text>
<text x="152.9" y="72.1">5</text>
<text x="152.9" y="76.9">5</text>
<text x="174" y="72.1">5</text>
<text x="174" y="76.9">5</text>
<text x="125.5" y="81.6">High</text>
<text x="151.5" y="81.6">11</text>
<text x="170.3" y="81.6">11.5</text>
<text x="24.6" y="86.4">tsu</text>
<text x="37.2" y="86.4">Setup time</text>
<text x="83.3" y="84.3">LOAD before CLK↑</text>
<text x="125.5" y="86.4">Low</text>
<text x="150.5" y="86.4">8.5</text>
<text x="171.6" y="86.4">9.5</text>
<text x="192.3" y="86.4">ns</text>
<text x="83.3" y="93.5">ENP and ENT before CLK↑</text>
<text x="125.5" y="91.1">High</text>
<text x="125.5" y="95.9">Low</text>
<text x="151.5" y="91.1">11</text>
<text x="152.9" y="95.9">5</text>
<text x="170.3" y="91.1">11.5</text>
<text x="174" y="95.9">5</text>
<text x="83.3" y="100.6">Data after CLK↑</text>
<text x="125.5" y="100.6">High or low</text>
<text x="152.9" y="100.6">2</text>
<text x="174" y="100.6">2</text>
<text x="24.6" y="107.7">th</text>
<text x="37.2" y="107.7">Hold time</text>
<text x="83.3" y="108">LOAD after CLK↑</text>
<text x="125.5" y="105.4">High</text>
<text x="152.9" y="105.4">2</text>
<text x="174" y="105.4">2</text>
<text x="192.3" y="107.7">ns</text>
<text x="125.5" y="110.1">Low</text>
<text x="152.9" y="110.1">0</text>
<text x="174" y="110.1">0</text>
<text x="24.6" y="119.6">tsu</text>
<text x="37.2" y="119.6">Inactive-state setup time, CLR high before CLK↑†</text>
<text x="83.3" y="114.8">ENP and ENT after CLK↑</text>
<text x="125.5" y="114.8">High or low</text>
<text x="152.9" y="114.8">0</text>
<text x="152.9" y="119.6">6</text>
<text x="174" y="114.8">0</text>
<text x="174" y="119.6">6</text>
<text x="192.3" y="119.6">ns</text>
<text x="23.2" y="123.8">† Inactive-state setup time also is referred to as recovery time.</text>
<text x="133.5" y="142.4">CL = 50 PF,</text>
<text x="134" y="138.9">VCC = 5 V,</text>
<text x="158.4" y="138.9">VCC = 4.5 V TO 5.5 V,</text>
<text x="164.7" y="142.4">CL = 50 PF,</text>
<text x="29.1" y="146.3">PARAMETER</text>
<text x="65.5" y="148.1">(INPUT)</text>
<text x="66.6" y="144.6">FROM</text>
<text x="100.2" y="148.1">(OUTPUT)</text>
<text x="105" y="144.6">TO</text>
<text x="133.4" y="145.9">RL = 500 Ω,</text>
<text x="134.4" y="149.4">TA = 25°C</text>
<text x="159.5" y="149.4">TA = MIN TO MAX‡</text>
<text x="164.7" y="145.9">RL = 500Ω,</text>
<text x="190.5" y="146.3">UNIT</text>
<text x="129.2" y="153.7">MIN</text>
<text x="139.4" y="153.7">TYP</text>
<text x="149.2" y="153.7">MAX</text>
<text x="166" y="153.7">MIN</text>
<text x="179.7" y="153.7">MAX</text>
<text x="35.1" y="158.5">fmax</text>
<text x="129.7" y="158.5">100</text>
<text x="140.2" y="158.5">120</text>
<text x="168" y="158.5">90</text>
<text x="190.9" y="158.5">MHz</text>
<text x="35.1" y="163.3">tPLH</text>
<text x="59.7" y="165.9">CLK (LOAD high)</text>
<text x="103" y="165.9">Any Q</text>
<text x="130.5" y="163.3">2.7</text>
<text x="141" y="163.3">5.1</text>
<text x="151.6" y="163.3">7.5</text>
<text x="167.2" y="163.3">2.7</text>
<text x="182" y="163.3">8.5</text>
<text x="192.3" y="165.6">ns</text>
<text x="35.1" y="168">tPHL</text>
<text x="35.1" y="172.8">tPLH</text>
<text x="130.5" y="168">2.7</text>
<text x="130.5" y="172.8">3.2</text>
<text x="141" y="168">7.1</text>
<text x="141" y="172.8">5.6</text>
<text x="151.6" y="172.8">8.5</text>
<text x="152.4" y="168">10</text>
<text x="167.2" y="168">2.7</text>
<text x="167.2" y="172.8">3.2</text>
<text x="182" y="172.8">9.5</text>
<text x="183" y="168">11</text>
<text x="35.1" y="177.5">tPHL</text>
<text x="60.3" y="175.4">CLK (LOAD low)</text>
<text x="103" y="175.4">Any Q</text>
<text x="130.5" y="177.5">3.2</text>
<text x="141" y="177.5">5.6</text>
<text x="151.6" y="177.5">8.5</text>
<text x="167.2" y="177.5">3.2</text>
<text x="182" y="177.5">9.5</text>
<text x="192.3" y="175.1">ns</text>
<text x="35.1" y="182.2">tPLH</text>
<text x="68" y="184.6">CLK</text>
<text x="103.8" y="184.9">RCO</text>
<text x="130.5" y="182.3">4.2</text>
<text x="141" y="182.3">9.6</text>
<text x="152.4" y="182.3">14</text>
<text x="167.2" y="182.3">4.2</text>
<text x="182.8" y="182.3">15</text>
<text x="192.3" y="184.6">ns</text>
<text x="35.1" y="187">tPHL</text>
<text x="35.1" y="191.7">tPLH</text>
<text x="130.5" y="187">4.2</text>
<text x="130.5" y="191.8">1.7</text>
<text x="141" y="187">9.6</text>
<text x="141" y="191.8">4.1</text>
<text x="151.6" y="191.8">7.5</text>
<text x="152.4" y="187">14</text>
<text x="167.2" y="187">4.2</text>
<text x="167.2" y="191.8">1.7</text>
<text x="182" y="191.8">8.5</text>
<text x="182.8" y="187">15</text>
<text x="35.1" y="196.5">tPHL</text>
<text x="67.9" y="194.4">ENT</text>
<text x="103.8" y="194.4">RCO</text>
<text x="130.5" y="196.5">1.7</text>
<text x="141" y="196.5">4.1</text>
<text x="151.6" y="196.5">7.5</text>
<text x="167.2" y="196.5">1.7</text>
<text x="182" y="196.5">8.5</text>
<text x="192.3" y="194.1">ns</text>
<text x="35.1" y="203.9">tPHL</text>
<text x="103" y="201.5">Any Q</text>
<text x="130.5" y="201.2">4.7</text>
<text x="141" y="201.2">8.6</text>
<text x="152.4" y="201.2">12</text>
<text x="167.2" y="201.2">4.7</text>
<text x="182.8" y="201.2">13</text>
<text x="192.3" y="203.9">ns</text>
<text x="67.9" y="204.2">CLR</text>
<text x="103.8" y="206.6">RCO</text>
<text x="130.5" y="206.3">3.7</text>
<text x="141" y="206.3">7.6</text>
<text x="150" y="206.3">10.5</text>
<text x="167.2" y="206.3">3.7</text>
<text x="180.7" y="206.3">11.5</text>
<text x="23.2" y="210.3">‡ For conditions shown as MIN or MAX, use the appropriate value specified under recommended operating conditions.</text>
<text x="23.2" y="214.5">NOTE 4:</text>
<text x="36.6" y="214.5">Load circuits and waveforms are shown in Figure 1.</text>
<text x="199.2" y="270.8">7</text>
</g>
<text font-size="2.5" x="139.3" y="22.7">SDFS056B – MARCH 1987 – REVISED AUGUST 2001</text>
<g font-size="2.1">
<text x="85.3" y="271">POST OFFICE BOX 655303</text>
<text x="114.9" y="271">DALLAS, TEXAS 75265</text>
</g>
</svg>
